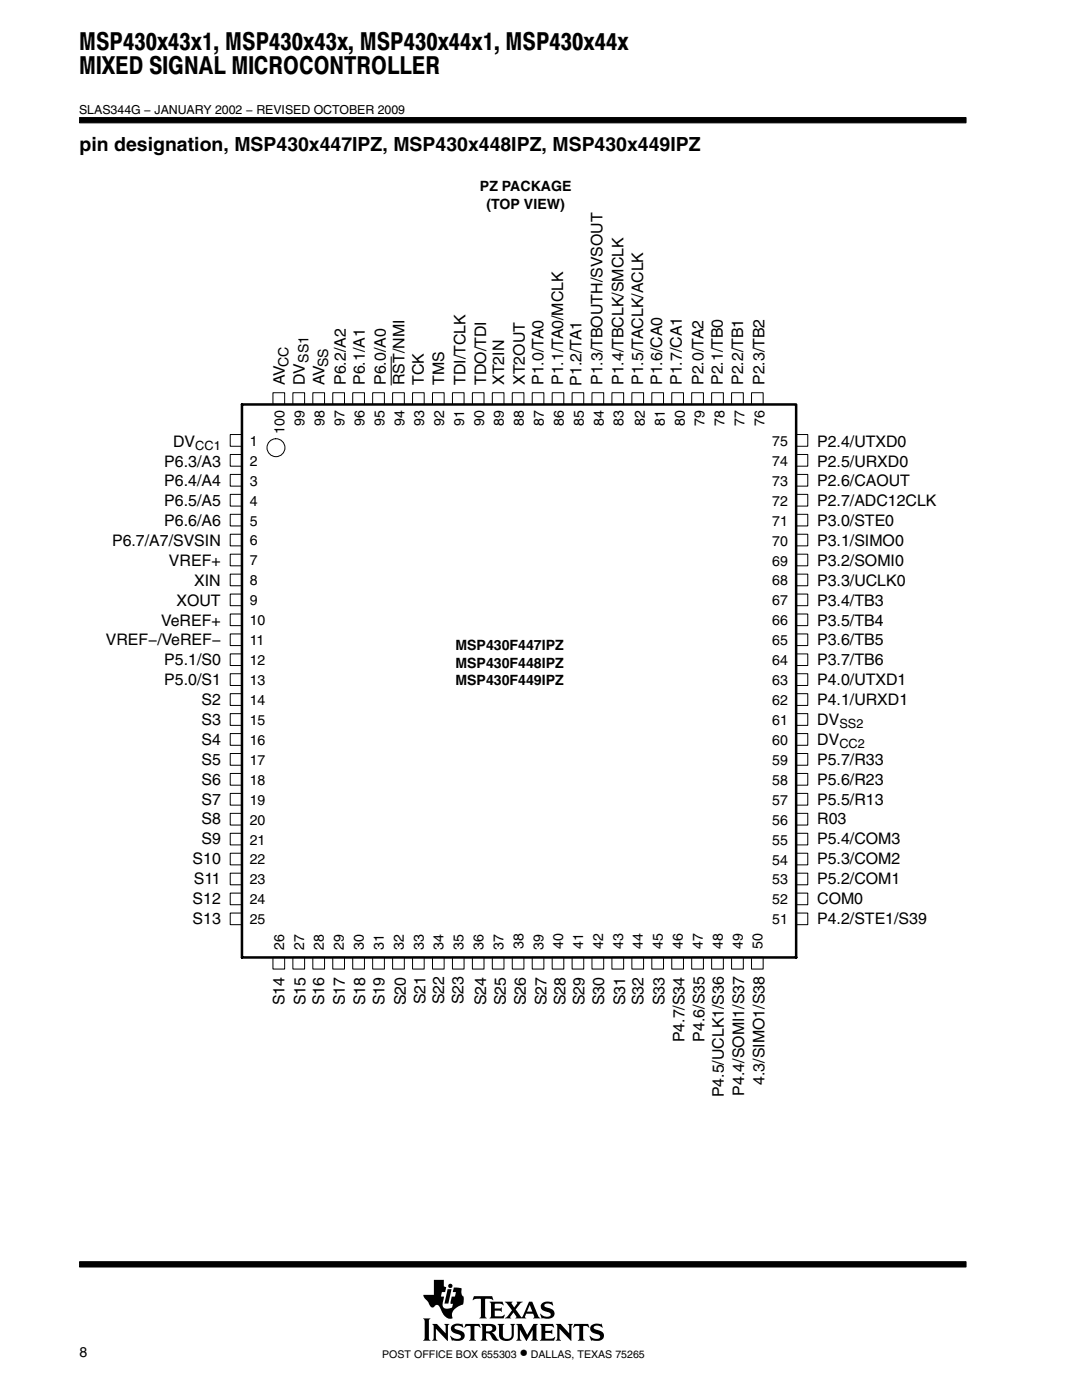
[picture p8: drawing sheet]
<svg xmlns="http://www.w3.org/2000/svg" width="216mm" height="279mm" viewBox="0 0 216 279" stroke-linecap="round" stroke-linejoin="round" font-family="sans-serif">
<g fill="#000" stroke="#000" stroke-width=".2">
<path d="M15.9 23.5h176.9v1h-176.9z" fill-rule="evenodd"/>
<path d="M15.9 251.8h176.9v1.1h-176.9z" fill-rule="evenodd"/>
</g>
<g fill="#000">
<path d="M89.3 257.3h.8l-.6 2.9h-.8z"/>
<path d="M84.4 263.1h1.5l-.3 .4v3.7l.3 .4h-1.5l.3-.6v-3.4z" fill-rule="evenodd"/>
<path d="M86.2 264.2h1l1.7 1.9v-1.5l-.3-.4h1.1l-.3 .4v3l-2.4-2.4v2l.3 .4h-1.1l.3-.6v-2.3z" fill-rule="evenodd"/>
<path d="M86.6 255.4h2v1.3l.4 .2-.2 1h-.6l-.2 .9h.6l-.2 1.1a1.11 1.11 0 0 0 .3 1.2l.6 .1 .9-.3 .2-.7-.5-.1 .2-1.3h.7l.2-.9h-.7l.3-1 1.5 .2v1l.1 .4 .3 .3v.9a.54 .54 0 0 1-.4 .7l-.4 .2a2.35 2.35 0 0 0-1.5 1.6v.4a.29 .29 0 0 1 .1 .3 .29 .29 0 0 1-.2 .3h-.1a2.21 2.21 0 0 1-2-1.9l-.1-.1a.68 .68 0 0 0-.5-.7 .68 .68 0 0 0-.8 .4 .88 .88 0 0 1-1.1-.9l-.8-.9-.2-.7h2.1z" fill-rule="evenodd"/>
<path d="M90.2 264.5a2.17 2.17 0 0 1 1.9-.2l.1-.1 .3 .8-.8-.4h-.7a.36 .36 0 0 0-.3 .4 .36 .36 0 0 0 .4 .3l.3 .1a1.19 1.19 0 0 1 1.3 1.5l-.1 .1a1.23 1.23 0 0 1-1.1 .6l-1.1-.1-.2 .1-.4-1h.1a1.37 1.37 0 0 0 2.1 .3 .6 .6 0 0 0-.8-.7 1.08 1.08 0 0 1-1-.5 1.08 1.08 0 0 1 0-1.1z" fill-rule="evenodd"/>
<path d="M92.9 264.2h2.8l.2 .8-.5-.4h-.6l-.1 .2v2.4l.3 .4h-1.4l.2-.3 .1-.3v-2.3l-.7-.1-.6 .4z" fill-rule="evenodd"/>
<path d="M94.6 258.7h3.6l.2 .8-.7-.3-.9 .1v3.4l.3 .4h-1.4l.3-.4v-3.4l-1-.1-.7 .3z" fill-rule="evenodd"/>
<path d="M95.9 264.2h2.1a.85 .85 0 0 1 1 .8 .85 .85 0 0 1-.9 .9l.4 .3 .7 1 .4 .2-.2 .1a1.11 1.11 0 0 1-1.4-.9l-.3-.4-.7-.1v1l.3 .5h-1.4l.3-.6v-2.3z" fill-rule="evenodd"/>
<path d="M97.7 259.8h2.6l.2 .7-.7-.3-1.1 .1v.8h1.1l.3-.2v.9l-.3-.2h-1.1v1l.1 .1h1.3l.5-.3h.1l-.2 .7h-2.8l.3-.5v-2.3z" fill-rule="evenodd"/>
<path d="M99.3 264.2h1.3l-.3 .4 .1 2.2 .2 .3 .8 .1a.73 .73 0 0 0 .7-.8v-1.8l-.3-.4h1l-.3 .4v1.9a1.56 1.56 0 0 1-1.3 1.2 1.56 1.56 0 0 1-1.5-.7l-.1-2.4z" fill-rule="evenodd"/>
<path d="M103 264.2h1.1l1.1 2.2 1.2-2.2h.9l-.3 .4v2.6l.4 .4h-1.4l.3-.4v-1.8l-1.3 2.2-1.3-2.2v1.7l.4 .5h-1.1l.3-.6v-2.3z" fill-rule="evenodd"/>
<path d="M100.7 259.8h1.6l-.2 .4 .5 .7 .6-.8-.1-.3h1.2l-.5 .3-.9 1.2 1 1.5a.22 .22 0 0 0 .3 .1 .22 .22 0 0 0 .1-.3l1.3-2.8h.6l1.2 2.9 .4 .4-1.4-.1a.24 .24 0 0 0 .2-.1 .24 .24 0 0 0 0-.3l-.2-.4h-1.4l-.3 .6 .3 .3h-2.2l.2-.3-.5-.9-.7 .9 .2 .3h-1.3l.5-.4 1-1.2z" fill-rule="evenodd"/>
<path d="M108.1 260.2l.1-.1a1.88 1.88 0 0 1 1.4-.3l.4 .1 .2-.2 .2 .8-1.1-.4a.44 .44 0 0 0-.7 .4 .44 .44 0 0 0 .6 .5 1.34 1.34 0 0 1 1.4 1.3 1.13 1.13 0 0 1-1.1 .9h-.8a.37 .37 0 0 0-.6 0l-.3-1h.1l.6 .5 .8 .1a.47 .47 0 0 0 .6-.5 .47 .47 0 0 0-.5-.4l-.2-.1a1.11 1.11 0 0 1-1.2-1.5z" fill-rule="evenodd"/>
<path d="M107.7 264.2h2.6l.2 .8-.6-.4-1.1 .1v.9h1l.4-.3v1l-.3-.3h-1.1v1.1h1.4l.5-.3-.2 .8h-2.8l.3-.6v-2.3z" fill-rule="evenodd"/>
<path d="M110.9 264.2h1l1.7 1.9v-1.5l-.3-.4h1l-.3 .4v3l-2.4-2.4v2l.3 .4h-1l.3-.4v-2.6z" fill-rule="evenodd"/>
<path d="M114.6 264.2h2.8l.2 .8-.5-.4h-.6l-.1 .2v2.4l.3 .4h-1.4l.3-.4v-2.4l-.1-.2h-.6l-.6 .4z" fill-rule="evenodd"/>
<path d="M118 264.5a2.12 2.12 0 0 1 1.9-.2l.1-.1 .3 .8-.8-.4h-.7a.35 .35 0 0 0-.3 .3 .35 .35 0 0 0 .2 .4l.5 .1a1.16 1.16 0 0 1 1.2 1.6 1.23 1.23 0 0 1-1.1 .6l-1.1-.1-.2 .1-.4-1 .9 .5 .7 .1a.47 .47 0 0 0 .6-.4 .47 .47 0 0 0-.6-.5 1.28 1.28 0 0 1-1.4-1.4z" fill-rule="evenodd"/>
<circle cx="89.9" cy="256.6" r=".43"/>
</g>
<g fill="#fff">
<path d="M105.7 260.4l.5 1.4h-1z"/>
<path d="M97 264.7l.6-.1a.56 .56 0 0 1 .7 .5 .56 .56 0 0 1-.7 .6h-.6z" fill-rule="evenodd"/>
</g>
<g fill="none" stroke="#000" stroke-width=".2">
<path d="M54.5 78.4h2.3v2.3h-2.3zM58.4 78.4h2.4v2.3h-2.4zM62.4 78.4h2.4v2.3h-2.4zM66.4 78.4h2.3v2.3h-2.3zM70.4 78.4h2.3v2.3h-2.3zM74.4 78.4h2.3v2.3h-2.3zM78.1 71.2v5.7M78.3 78.4h2.4v2.3h-2.4zM82.3 78.4h2.3v2.3h-2.3zM86.3 78.4h2.3v2.3h-2.3zM90.3 78.4h2.3v2.3h-2.3zM94.3 78.4h2.3v2.3h-2.3z"/>
<path d="M98.2 78.4h2.4v2.3h-2.4zM102.2 78.4h2.3v2.3h-2.3zM106.2 78.4h2.3v2.3h-2.3zM110.2 78.4h2.3v2.3h-2.3zM114.2 78.4h2.3v2.3h-2.3zM118.1 78.4h2.4v2.3h-2.4zM122.1 78.4h2.3v2.3h-2.3zM126.1 78.4h2.3v2.3h-2.3zM130.1 78.4h2.3v2.3h-2.3zM134 78.4h2.4v2.3h-2.4zM138 78.4h2.4v2.3h-2.4zM142 78.4h2.3v2.3h-2.3z"/>
<path d="M146 78.4h2.3v2.3h-2.3zM150 78.4h2.3v2.3h-2.3zM45.9 86.7h2.4v2.4h-2.4zM45.9 90.7h2.4v2.3h-2.4zM45.9 94.7h2.4v2.3h-2.4zM45.9 98.7h2.4v2.3h-2.4zM158.9 86.7h2.3v2.4h-2.3zM158.9 90.7h2.3v2.3h-2.3zM158.9 94.7h2.3v2.3h-2.3zM158.9 98.7h2.3v2.3h-2.3zM45.9 102.6h2.4v2.4h-2.4zM45.9 106.6h2.4v2.3h-2.4z"/>
<path d="M45.9 110.6h2.4v2.3h-2.4zM45.9 114.6h2.4v2.3h-2.4zM45.9 118.6h2.4v2.3h-2.4zM158.9 102.6h2.3v2.4h-2.3zM158.9 106.6h2.3v2.3h-2.3zM158.9 110.6h2.3v2.3h-2.3zM158.9 114.6h2.3v2.3h-2.3zM158.9 118.6h2.3v2.3h-2.3zM45.9 122.5h2.4v2.4h-2.4zM45.9 126.5h2.4v2.3h-2.4zM45.9 130.5h2.4v2.3h-2.4zM45.9 134.5h2.4v2.3h-2.4z"/>
<path d="M45.9 138.4h2.4v2.4h-2.4zM158.9 122.5h2.3v2.4h-2.3zM158.9 126.5h2.3v2.3h-2.3zM158.9 130.5h2.3v2.3h-2.3zM158.9 134.5h2.3v2.3h-2.3zM158.9 138.4h2.3v2.4h-2.3zM45.9 142.4h2.4v2.4h-2.4zM45.9 146.4h2.4v2.3h-2.4zM45.9 150.4h2.4v2.3h-2.4zM45.9 154.4h2.4v2.3h-2.4zM45.9 158.3h2.4v2.4h-2.4zM158.9 142.4h2.3v2.4h-2.3z"/>
<path d="M158.9 146.4h2.3v2.3h-2.3zM158.9 150.4h2.3v2.3h-2.3zM158.9 154.4h2.3v2.3h-2.3zM158.9 158.3h2.3v2.4h-2.3zM45.9 162.3h2.4v2.4h-2.4zM45.9 166.3h2.4v2.3h-2.4zM45.9 170.3h2.4v2.3h-2.4zM45.9 174.3h2.4v2.3h-2.4zM45.9 178.2h2.4v2.4h-2.4zM158.9 162.3h2.3v2.4h-2.3zM158.9 166.3h2.3v2.3h-2.3zM158.9 170.3h2.3v2.3h-2.3z"/>
<path d="M158.9 174.3h2.3v2.3h-2.3zM158.9 178.2h2.3v2.4h-2.3zM45.9 182.2h2.4v2.3h-2.4zM54.5 191.1h2.3v2.3h-2.3zM58.4 191.1h2.4v2.3h-2.4zM62.4 191.1h2.4v2.3h-2.4zM66.4 191.1h2.3v2.3h-2.3zM70.4 191.1h2.3v2.3h-2.3zM74.4 191.1h2.3v2.3h-2.3zM78.3 191.1h2.4v2.3h-2.4zM82.3 191.1h2.3v2.3h-2.3zM86.3 191.1h2.3v2.3h-2.3z"/>
<path d="M90.3 191.1h2.3v2.3h-2.3zM94.3 191.1h2.3v2.3h-2.3zM98.2 191.1h2.4v2.3h-2.4zM102.2 191.1h2.3v2.3h-2.3zM106.2 191.1h2.3v2.3h-2.3zM110.2 191.1h2.3v2.3h-2.3zM114.2 191.1h2.3v2.3h-2.3zM118.1 191.1h2.4v2.3h-2.4zM122.1 191.1h2.3v2.3h-2.3zM126.1 191.1h2.3v2.3h-2.3zM130.1 191.1h2.3v2.3h-2.3zM134 191.1h2.4v2.3h-2.4z"/>
<path d="M138 191.1h2.4v2.3h-2.4zM142 191.1h2.3v2.3h-2.3zM146 191.1h2.3v2.3h-2.3zM150 191.1h2.3v2.3h-2.3zM158.9 182.2h2.3v2.3h-2.3z"/>
<circle cx="55.1" cy="89.3" r="1.79"/>
</g>
<path d="M48.3 80.7h110.6v110.4h-110.6z" fill="none" stroke="#000" stroke-width=".5"/>
<g font-size="4.9">
<text x="15.8" y="9.9">MSP430x43x1, MSP430x43x, MSP430x44x1, MSP430x44x</text>
<text x="15.8" y="14.8">MIXED SIGNAL MICROCONTROLLER</text>
</g>
<text font-size="3.9" x="15.9" y="30.2">pin designation, MSP430x447IPZ, MSP430x448IPZ, MSP430x449IPZ</text>
<text font-size="3.5" x="103.7" y="271">•</text>
<g font-size="3.2">
<text x="56.8" y="76.8" transform="rotate(-90 56.8 76.8)">AV</text>
<text x="60.8" y="76.8" transform="rotate(-90 60.8 76.8)">DV</text>
<text x="64.7" y="76.8" transform="rotate(-90 64.7 76.8)">AV</text>
<text x="69" y="76.8" transform="rotate(-90 69 76.8)">P6.2/A2</text>
<text x="72.8" y="76.8" transform="rotate(-90 72.8 76.8)">P6.1/A1</text>
<text x="77" y="76.8" transform="rotate(-90 77 76.8)">P6.0/A0</text>
<text x="80.7" y="76.8" transform="rotate(-90 80.7 76.8)">RST/NMI</text>
<text x="84.6" y="76.8" transform="rotate(-90 84.6 76.8)">TCK</text>
<text x="88.7" y="76.8" transform="rotate(-90 88.7 76.8)">TMS</text>
<text x="92.9" y="76.8" transform="rotate(-90 92.9 76.8)">TDI/TCLK</text>
<text x="97" y="76.8" transform="rotate(-90 97 76.8)">TDO/TDI</text>
<text x="100.6" y="76.8" transform="rotate(-90 100.6 76.8)">XT2IN</text>
<text x="104.7" y="76.8" transform="rotate(-90 104.7 76.8)">XT2OUT</text>
<text x="108.4" y="76.8" transform="rotate(-90 108.4 76.8)">P1.0/TA0</text>
<text x="112.4" y="76.8" transform="rotate(-90 112.4 76.8)">P1.1/TA0/MCLK</text>
<text x="116" y="77" transform="rotate(-90 116 77)">P1.2/TA1</text>
<text x="120.2" y="76.8" transform="rotate(-90 120.2 76.8)">P1.3/TBOUTH/SVSOUT</text>
<text x="124.4" y="76.8" transform="rotate(-90 124.4 76.8)">P1.4/TBCLK/SMCLK</text>
<text x="128.3" y="76.8" transform="rotate(-90 128.3 76.8)">P1.5/TACLK/ACLK</text>
<text x="132.1" y="76.8" transform="rotate(-90 132.1 76.8)">P1.6/CA0</text>
<text x="136.1" y="76.8" transform="rotate(-90 136.1 76.8)">P1.7/CA1</text>
<text x="140.4" y="76.8" transform="rotate(-90 140.4 76.8)">P2.0/TA2</text>
<text x="144.2" y="76.8" transform="rotate(-90 144.2 76.8)">P2.1/TB0</text>
<text x="148.3" y="76.8" transform="rotate(-90 148.3 76.8)">P2.2/TB1</text>
<text x="152.5" y="76.8" transform="rotate(-90 152.5 76.8)">P2.3/TB2</text>
<text x="34.5" y="89.1">DV</text>
<text x="163.1" y="89.1">P2.4/UTXD0</text>
<text x="32.8" y="93.1">P6.3/A3</text>
<text x="163.1" y="93.1">P2.5/URXD0</text>
<text x="32.8" y="97.1">P6.4/A4</text>
<text x="32.8" y="101">P6.5/A5</text>
<text x="163.1" y="97.1">P2.6/CAOUT</text>
<text x="163.1" y="101">P2.7/ADC12CLK</text>
<text x="32.8" y="105">P6.6/A6</text>
<text x="163.1" y="105">P3.0/STE0</text>
<text x="22.4" y="109">P6.7/A7/SVSIN</text>
<text x="33.7" y="112.9">VREF+</text>
<text x="163.1" y="109">P3.1/SIMO0</text>
<text x="163.1" y="112.9">P3.2/SOMI0</text>
<text x="38.8" y="116.9">XIN</text>
<text x="163.1" y="116.9">P3.3/UCLK0</text>
<text x="32.1" y="124.8">VeREF+</text>
<text x="35.2" y="120.9">XOUT</text>
<text x="163.1" y="120.9">P3.4/TB3</text>
<text x="163.1" y="124.8">P3.5/TB4</text>
<text x="21.1" y="128.8">VREF−/VeREF−</text>
<text x="163.1" y="128.8">P3.6/TB5</text>
<text x="32.8" y="132.8">P5.1/S0</text>
<text x="32.8" y="136.7">P5.0/S1</text>
<text x="163.1" y="132.8">P3.7/TB6</text>
<text x="163.1" y="136.7">P4.0/UTXD1</text>
<text x="40.2" y="140.7">S2</text>
<text x="163.1" y="140.7">P4.1/URXD1</text>
<text x="40.2" y="144.7">S3</text>
<text x="40.2" y="148.7">S4</text>
<text x="163.1" y="144.7">DV</text>
<text x="163.1" y="148.7">DV</text>
<text x="40.2" y="152.6">S5</text>
<text x="163.1" y="152.6">P5.7/R33</text>
<text x="40.2" y="156.6">S6</text>
<text x="40.2" y="160.6">S7</text>
<text x="163.1" y="156.6">P5.6/R23</text>
<text x="163.1" y="160.6">P5.5/R13</text>
<text x="40.2" y="164.5">S8</text>
<text x="163.1" y="164.5">R03</text>
<text x="38.4" y="172.5">S10</text>
<text x="40.2" y="168.5">S9</text>
<text x="163.1" y="168.5">P5.4/COM3</text>
<text x="163.1" y="172.5">P5.3/COM2</text>
<text x="38.7" y="176.4">S11</text>
<text x="163.1" y="176.4">P5.2/COM1</text>
<text x="38.4" y="180.4">S12</text>
<text x="38.4" y="184.4">S13</text>
<text x="163.1" y="180.4">COM0</text>
<text x="163.1" y="184.4">P4.2/STE1/S39</text>
<text x="56.8" y="200.6" transform="rotate(-90 56.8 200.6)">S14</text>
<text x="60.9" y="200.6" transform="rotate(-90 60.9 200.6)">S15</text>
<text x="64.7" y="200.6" transform="rotate(-90 64.7 200.6)">S16</text>
<text x="68.8" y="200.6" transform="rotate(-90 68.8 200.6)">S17</text>
<text x="72.9" y="200.6" transform="rotate(-90 72.9 200.6)">S18</text>
<text x="76.7" y="200.6" transform="rotate(-90 76.7 200.6)">S19</text>
<text x="81" y="200.6" transform="rotate(-90 81 200.6)">S20</text>
<text x="84.9" y="200.4" transform="rotate(-90 84.9 200.4)">S21</text>
<text x="88.7" y="200.4" transform="rotate(-90 88.7 200.4)">S22</text>
<text x="92.5" y="200.4" transform="rotate(-90 92.5 200.4)">S23</text>
<text x="97" y="200.6" transform="rotate(-90 97 200.6)">S24</text>
<text x="100.9" y="200.6" transform="rotate(-90 100.9 200.6)">S25</text>
<text x="104.9" y="200.6" transform="rotate(-90 104.9 200.6)">S26</text>
<text x="109" y="200.6" transform="rotate(-90 109 200.6)">S27</text>
<text x="112.9" y="200.6" transform="rotate(-90 112.9 200.6)">S28</text>
<text x="116.6" y="200.6" transform="rotate(-90 116.6 200.6)">S29</text>
<text x="120.6" y="200.6" transform="rotate(-90 120.6 200.6)">S30</text>
<text x="124.7" y="200.6" transform="rotate(-90 124.7 200.6)">S31</text>
<text x="128.4" y="200.6" transform="rotate(-90 128.4 200.6)">S32</text>
<text x="132.6" y="200.6" transform="rotate(-90 132.6 200.6)">S33</text>
<text x="136.6" y="208" transform="rotate(-90 136.6 208)">P4.7/S34</text>
<text x="140.6" y="207.9" transform="rotate(-90 140.6 207.9)">P4.6/S35</text>
<text x="144.4" y="219" transform="rotate(-90 144.4 219)">P4.5/UCLK1/S36</text>
<text x="148.5" y="218.6" transform="rotate(-90 148.5 218.6)">P4.4/SOMI1/S37</text>
<text x="152.6" y="216.5" transform="rotate(-90 152.6 216.5)">4.3/SIMO1/S38</text>
</g>
<g font-size="2.8">
<text x="95.8" y="38.2">PZ PACKAGE</text>
<text x="97.1" y="41.7">(TOP VIEW)</text>
<text x="57.6" y="73.2" transform="rotate(-90 57.6 73.2)">CC</text>
<text x="61.6" y="72.4" transform="rotate(-90 61.6 72.4)">SS1</text>
<text x="65.5" y="73.2" transform="rotate(-90 65.5 73.2)">SS</text>
<text x="49.8" y="89">1</text>
<text x="56.8" y="86.5" transform="rotate(-90 56.8 86.5)">100</text>
<text x="60.8" y="85" transform="rotate(-90 60.8 85)">99</text>
<text x="64.8" y="85" transform="rotate(-90 64.8 85)">98</text>
<text x="68.7" y="85" transform="rotate(-90 68.7 85)">97</text>
<text x="72.7" y="85" transform="rotate(-90 72.7 85)">96</text>
<text x="76.7" y="85" transform="rotate(-90 76.7 85)">95</text>
<text x="80.7" y="85" transform="rotate(-90 80.7 85)">94</text>
<text x="84.6" y="85" transform="rotate(-90 84.6 85)">93</text>
<text x="88.6" y="85" transform="rotate(-90 88.6 85)">92</text>
<text x="92.6" y="85" transform="rotate(-90 92.6 85)">91</text>
<text x="96.6" y="85" transform="rotate(-90 96.6 85)">90</text>
<text x="100.6" y="85" transform="rotate(-90 100.6 85)">89</text>
<text x="104.5" y="85" transform="rotate(-90 104.5 85)">88</text>
<text x="108.5" y="85" transform="rotate(-90 108.5 85)">87</text>
<text x="112.5" y="85" transform="rotate(-90 112.5 85)">86</text>
<text x="116.5" y="85" transform="rotate(-90 116.5 85)">85</text>
<text x="120.5" y="85" transform="rotate(-90 120.5 85)">84</text>
<text x="124.4" y="85" transform="rotate(-90 124.4 85)">83</text>
<text x="128.7" y="85" transform="rotate(-90 128.7 85)">82</text>
<text x="132.6" y="85" transform="rotate(-90 132.6 85)">81</text>
<text x="136.6" y="85" transform="rotate(-90 136.6 85)">80</text>
<text x="140.6" y="85" transform="rotate(-90 140.6 85)">79</text>
<text x="144.6" y="85" transform="rotate(-90 144.6 85)">78</text>
<text x="148.6" y="85" transform="rotate(-90 148.6 85)">77</text>
<text x="152.5" y="85" transform="rotate(-90 152.5 85)">76</text>
<text x="154.1" y="89">75</text>
<text x="49.8" y="92.9">2</text>
<text x="154.1" y="93">74</text>
<text x="49.8" y="96.9">3</text>
<text x="49.8" y="100.9">4</text>
<text x="154.1" y="97">73</text>
<text x="154.1" y="100.9">72</text>
<text x="49.8" y="104.9">5</text>
<text x="154.1" y="104.9">71</text>
<text x="49.8" y="108.9">6</text>
<text x="49.8" y="112.8">7</text>
<text x="154.1" y="108.9">70</text>
<text x="154.1" y="112.9">69</text>
<text x="49.8" y="116.8">8</text>
<text x="154.1" y="116.8">68</text>
<text x="49.8" y="120.8">9</text>
<text x="49.8" y="124.8">10</text>
<text x="154.1" y="120.8">67</text>
<text x="154.1" y="124.8">66</text>
<text x="49.8" y="128.7">11</text>
<text x="90.9" y="129.7">MSP430F447IPZ</text>
<text x="154.1" y="128.8">65</text>
<text x="49.8" y="132.7">12</text>
<text x="49.8" y="136.7">13</text>
<text x="90.9" y="133.2">MSP430F448IPZ</text>
<text x="90.9" y="136.7">MSP430F449IPZ</text>
<text x="154.1" y="132.8">64</text>
<text x="154.1" y="136.7">63</text>
<text x="49.8" y="140.7">14</text>
<text x="154.1" y="140.7">62</text>
<text x="49.8" y="144.7">15</text>
<text x="49.8" y="148.6">16</text>
<text x="154.1" y="144.7">61</text>
<text x="154.1" y="148.7">60</text>
<text x="49.8" y="152.6">17</text>
<text x="154.1" y="152.7">59</text>
<text x="49.8" y="156.6">18</text>
<text x="49.8" y="160.6">19</text>
<text x="154.1" y="156.6">58</text>
<text x="154.1" y="160.6">57</text>
<text x="49.8" y="164.6">20</text>
<text x="154.1" y="164.6">56</text>
<text x="49.8" y="168.5">21</text>
<text x="49.8" y="172.5">22</text>
<text x="154.1" y="168.6">55</text>
<text x="154.1" y="172.6">54</text>
<text x="49.8" y="176.5">23</text>
<text x="154.1" y="176.5">53</text>
<text x="49.8" y="180.5">24</text>
<text x="49.8" y="184.5">25</text>
<text x="154.1" y="180.5">52</text>
<text x="154.1" y="184.5">51</text>
<text x="56.7" y="189.5" transform="rotate(-90 56.7 189.5)">26</text>
<text x="60.7" y="189.5" transform="rotate(-90 60.7 189.5)">27</text>
<text x="64.6" y="189.5" transform="rotate(-90 64.6 189.5)">28</text>
<text x="68.6" y="189.5" transform="rotate(-90 68.6 189.5)">29</text>
<text x="72.6" y="189.5" transform="rotate(-90 72.6 189.5)">30</text>
<text x="76.6" y="189.5" transform="rotate(-90 76.6 189.5)">31</text>
<text x="80.6" y="189.5" transform="rotate(-90 80.6 189.5)">32</text>
<text x="84.5" y="189.5" transform="rotate(-90 84.5 189.5)">33</text>
<text x="88.5" y="189.5" transform="rotate(-90 88.5 189.5)">34</text>
<text x="92.5" y="189.5" transform="rotate(-90 92.5 189.5)">35</text>
<text x="96.5" y="189.5" transform="rotate(-90 96.5 189.5)">36</text>
<text x="100.5" y="189.5" transform="rotate(-90 100.5 189.5)">37</text>
<text x="104.4" y="189.4" transform="rotate(-90 104.4 189.4)">38</text>
<text x="108.4" y="189.5" transform="rotate(-90 108.4 189.5)">39</text>
<text x="112.4" y="189.4" transform="rotate(-90 112.4 189.4)">40</text>
<text x="116.4" y="189.4" transform="rotate(-90 116.4 189.4)">41</text>
<text x="120.4" y="189.4" transform="rotate(-90 120.4 189.4)">42</text>
<text x="124.3" y="189.4" transform="rotate(-90 124.3 189.4)">43</text>
<text x="128.3" y="189.4" transform="rotate(-90 128.3 189.4)">44</text>
<text x="132.3" y="189.4" transform="rotate(-90 132.3 189.4)">45</text>
<text x="136.3" y="189.4" transform="rotate(-90 136.3 189.4)">46</text>
<text x="140.2" y="189.4" transform="rotate(-90 140.2 189.4)">47</text>
<text x="144.2" y="189.4" transform="rotate(-90 144.2 189.4)">48</text>
<text x="148.2" y="189.4" transform="rotate(-90 148.2 189.4)">49</text>
<text x="152.2" y="189.4" transform="rotate(-90 152.2 189.4)">50</text>
<text x="15.9" y="270.8">8</text>
</g>
<g font-size="2.5">
<text x="15.8" y="22.7">SLAS344G − JANUARY 2002 − REVISED OCTOBER 2009</text>
<text x="39" y="89.8">CC1</text>
<text x="167.5" y="145.3">SS2</text>
<text x="167.5" y="149.3">CC2</text>
</g>
<g font-size="2.1">
<text x="76.3" y="271">POST OFFICE BOX 655303</text>
<text x="105.9" y="271">DALLAS, TEXAS 75265</text>
</g>
</svg>
